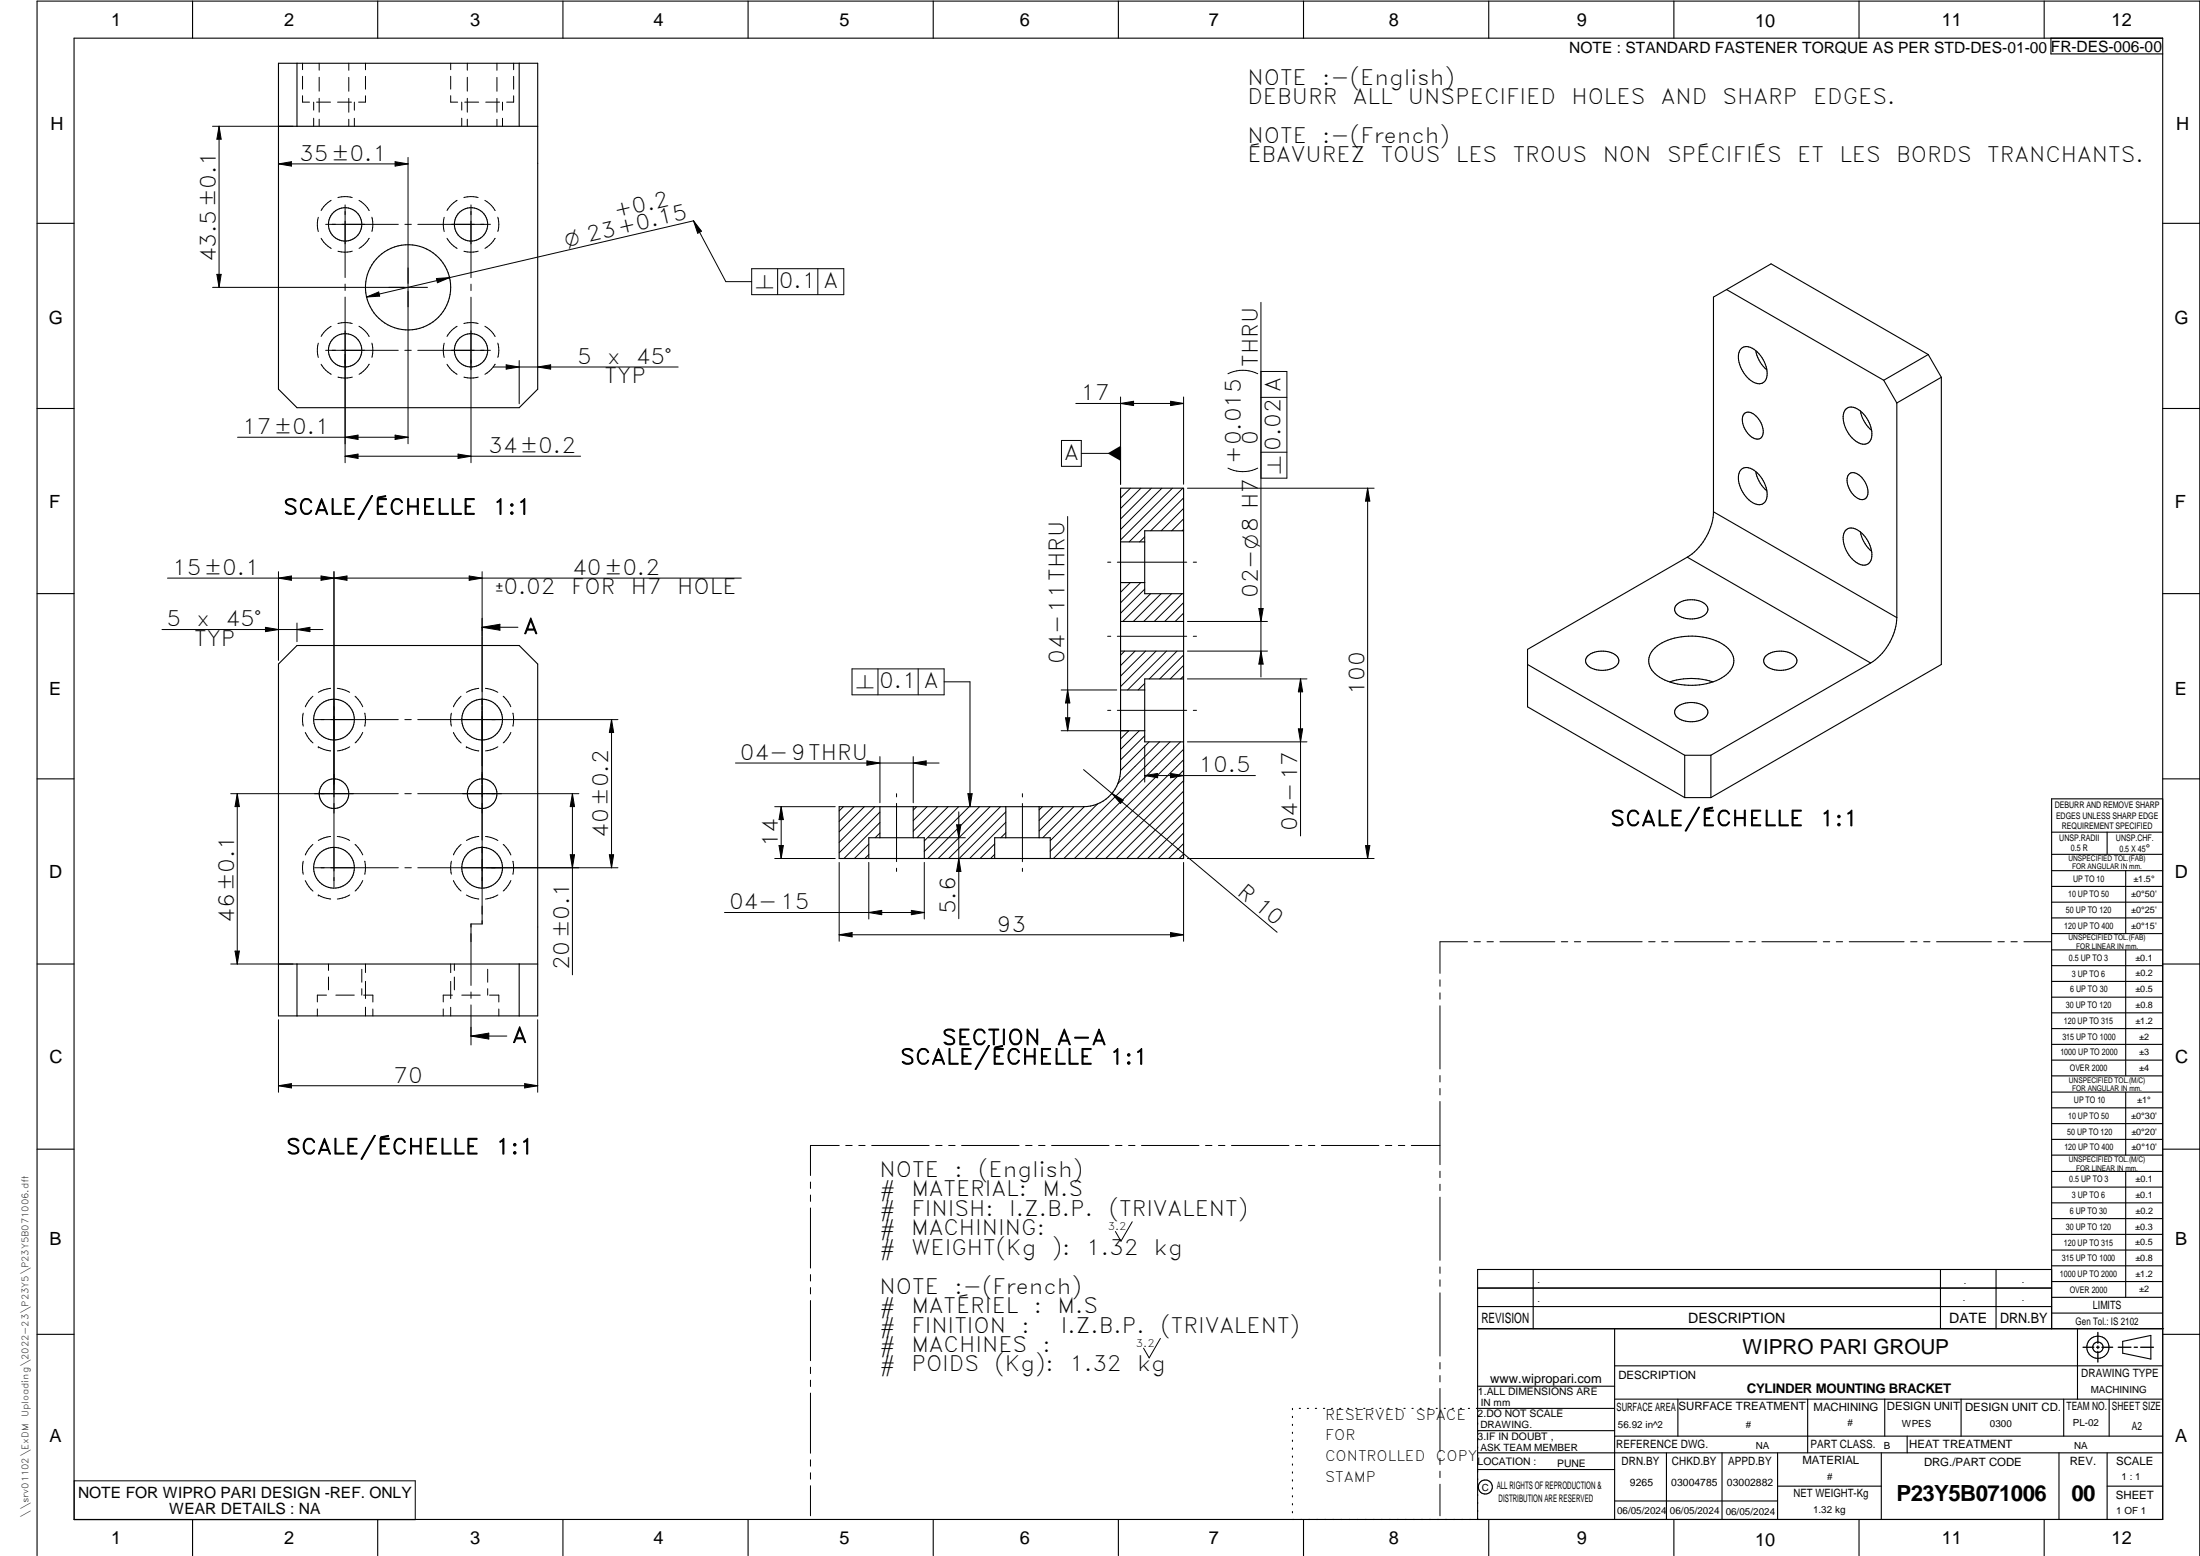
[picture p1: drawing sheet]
<svg xmlns="http://www.w3.org/2000/svg" width="594mm" height="420mm" viewBox="0 0 594 420" stroke-linecap="round" stroke-linejoin="round" font-family="sans-serif">
<g fill="none" stroke="#000" stroke-width=".3">
<path d="M20 10.3h564v400h-564zM52 .3v10M75.2 17.1h70v88l-5 5h-60l-5-5zM80.2 17.1v17M102 .3v10M140.2 17.1v17M152 .3v10M202 .3v10M252 .3v10M302 .3v10M352 .3v10M402 .3v10"/>
<path d="M452 .3v10M502 .3v10M552 .3v10M553.8 10.3v4.3h30.2M75.2 34.1h70M10 60.3h10M466.2 78.2l42.5 24.5M466.2 78.2l-3.5 2v58M466.2 78.2l12.1-7 42.4 24.5M584 60.3h10M470.3 94.1a3.3 3.3 0 0 1 4.2 1 7.2 7.2 0 0 1 2.3 7.6 2.57 2.57 0 0 1-4 0 7.8 7.8 0 0 1-3.1-8zM474.1 94.7a9.1 9.1 0 0 0 3 5.2"/>
<path d="M520.7 95.7l3.5 6.2M520.7 95.7l-12 7M10 110.3h10M471.2 111.6a2.97 2.97 0 0 1 3.7 1.6 4.4 4.4 0 0 1 .7 5 2.73 2.73 0 0 1-3.7-1.3 4.7 4.7 0 0 1-1-5.1zM498.5 110.4a2.87 2.87 0 0 1 3.9 .6 7.8 7.8 0 0 1 2.8 7.6 2.3 2.3 0 0 1-3.7 .8 8 8 0 0 1-3.6-7.9zM502.4 111a9 9 0 0 0 3 5.2M508.7 102.7l3.5 6.1M512.2 108.8v58M524.2 101.9v77.5l-62.2 36M524.2 101.9l-12 6.9M584 110.3h10M302.6 131.8h17v100h-93v-14h66a10 10 0 0 0 10-10z"/>
<path d="M462.7 138.2l49.5 28.6M462.7 138.2a15.6 15.6 0 0 1-7.1 12.3M470.3 126.7a3.3 3.3 0 0 1 4.2 1 7.2 7.2 0 0 1 2.3 7.6 2.57 2.57 0 0 1-4 .1 7.8 7.8 0 0 1-3.1-8zM474.1 127.3a9.1 9.1 0 0 0 3 5.2M499.2 128.1a1.97 1.97 0 0 1 2.9 .2 5.4 5.4 0 0 1 2 5.9 1.95 1.95 0 0 1-3.2-.2 5.5 5.5 0 0 1-1.9-5.6zM302.6 146.3h6.5M302.6 157.3h6.5M319.6 143.3h-10.5v17h10.5M455.6 150.5l49.5 28.5M455.6 150.5l-43.1 24.8v15.6l42.4 24.5M498.5 143.1a2.87 2.87 0 0 1 3.9 .5 7.8 7.8 0 0 1 2.8 7.7 2.3 2.3 0 0 1-3.7 .7 8 8 0 0 1-3.6-7.9zM502.4 143.7a9 9 0 0 0 3 5.2"/>
<path d="M10 160.3h10M75.2 179.3l5-5h60l5 5v95h-70zM302.6 167.8h17M302.6 175.8h17M412.5 179.4l42.4 24.5M428.8 177.1a6.4 6.4 0 0 1 8 .3 2.09 2.09 0 0 1-1.6 3.1 6.4 6.4 0 0 1-6.7-1l-.3-1.1 .1-.7zM446.9 174.9a16.8 16.8 0 0 1 14.8-2.5 8.8 8.8 0 0 1 6.3 4.9 5.1 5.1 0 0 1-3.1 5.7 17.6 17.6 0 0 1-17.4-.6 4.5 4.5 0 0 1-.6-7.5zM452.6 163.5a6.3 6.3 0 0 1 8.2 0 2.09 2.09 0 0 1-1.5 3.2 6.5 6.5 0 0 1-6.7-1.1l-.4-1.1zM476.9 177.1a6.4 6.4 0 0 1 8 .3 2.07 2.07 0 0 1-1.6 3.1 6.4 6.4 0 0 1-6.7-1l-.3-.7v-.7zM505.1 179l-43.1 24.9M512.2 166.8a15.6 15.6 0 0 1-7.1 12.2M584 160.3h10"/>
<path d="M302.6 186.3h6.5M302.6 197.3h6.5M319.6 183.3h-10.5v17h10.5M452.9 190.9a6.3 6.3 0 0 1 7.9 .4 1.9 1.9 0 0 1-1 2.9 6.5 6.5 0 0 1-7.2-.9l-.4-.6v-.8zM462.5 184.1a18.9 18.9 0 0 0-11.7 0M10 210.3h10M237.6 217.8v8.4M246.6 217.8v8.4M271.6 217.8v8.4M280.6 217.8v8.4M454.9 203.9h7.1M454.9 215.4h7.1"/>
<path d="M454.9 203.9v11.5M462 203.9v11.5M584 215.7h-30v143.1M584 210.3h10M249.6 231.8v-5.6h-15v5.6M283.6 231.8v-5.6h-15v5.6M554 230.7h30M554 224.7h30M554 235.1h30M554 239.4h30M569 224.7v6M574 235.1v17"/>
<path d="M554 243.6h30M554 247.9h30M554 252.1h30M554 256.5h30M574 256.5v34M10 260.3h10M75.2 260.3h70M80.2 260.3v14M140.2 260.3v14M554 260.8h30M554 265h30M554 269.3h30"/>
<path d="M554 273.5h30M554 277.7h30M584 260.3h10M554 282h30M554 286.3h30M554 290.5h30M554 294.9h30M554 299.1h30M574 294.9v17M10 310.3h10M554 303.4h30M554 307.7h30"/>
<path d="M554 311.9h30M554 316.3h30M574 316.3v34M584 310.3h10M554 320.5h30M554 324.8h30M554 329.1h30M554 333.3h30M554 337.5h30M399 358.8h185.3M399 352.8h155M399 347.8h155"/>
<path d="M414 342.8v16M436 358.8v51.5M524 342.8v16M539 342.8v16M554 342.8h-155v67.5M554 341.8h30M554 346.1h30M554 350.3h30M554 354.6h30M561 358.8v19M10 360.3h10M399 374.3h37"/>
<path d="M436 368.8h148M436 377.8h148M453.1 377.8v10M488.1 377.8v14.5M508.9 377.8v10M529.6 377.8v10M557.3 377.8v10M569.5 377.8v10M573.2 362.2l7.6-1.6v6.4l-7.6-1.6zM584 360.3h10M349 380.3v.3M349 382.4v.4"/>
<path d="M349 384.6v.3M349 386.7v.4M349 388.9v.3M349 391v.4M349 393.2v.3M349 395.3v.3M349 397.4v.4M349 399.6v.3M350.9 380.3h.3M353 380.3h.3M355.2 380.3h.3M357.4 380.3h.3"/>
<path d="M359.6 380.3h.3M361.7 380.3h.3M363.9 380.3h.3M366.1 380.3h.3M368.3 380.3h.3M370.4 380.3h.3M372.6 380.3h.3M374.8 380.3h.3M376.9 380.3h.4M379.1 380.3h.3M381.3 380.3h.3M383.4 380.3h.4"/>
<path d="M385.6 380.3h.4M387.8 380.3h.3M390 380.3h.3M392.1 380.3h.4M394.3 380.3h.4M396.5 380.3h.3M399 396.8h37M399 392.3h185M399 386.3h37M436 387.8h148M436 380.3h-37.3M450 392.3v18"/>
<path d="M465 392.3v18M480 392.3v18M508 392.3v18M515 387.8v4.5M556 392.3v18M569 392.3v18M52 410.3v9.8M102 410.3v9.8M152 410.3v9.8M202 410.3v9.8M252 410.3v9.8M302 410.3v9.8"/>
<path d="M349 401.7v.4M349 403.9v.3M349 406v.4M349 408.2v.3M352 410.3v9.8M402 410.3v9.8M436 405.3h44M452 410.3v9.8M480 401.3h28M502 410.3v9.8M552 410.3v9.8M569 401.3h15"/>
<path d="M10 420.1v-419.8h584v419.8"/>
<circle cx="93.2" cy="60.6" r="4.5"/>
<circle cx="110.2" cy="77.6" r="11.5"/>
<circle cx="127.2" cy="60.6" r="4.5"/>
<circle cx="93.2" cy="94.6" r="4.5"/>
<circle cx="127.2" cy="94.6" r="4.5"/>
<circle cx="90.2" cy="194.3" r="5.5"/>
<circle cx="130.2" cy="194.3" r="5.5"/>
<circle cx="90.2" cy="214.3" r="4"/>
<circle cx="130.2" cy="214.3" r="4"/>
<circle cx="90.2" cy="234.3" r="5.5"/>
<circle cx="130.2" cy="234.3" r="5.5"/>
<circle cx="566.5" cy="363.8" r="1.4"/>
<circle cx="566.5" cy="363.8" r="3"/>
<circle cx="401.1" cy="401.5" r="1.91"/>
</g>
<g fill="none" stroke="#000" stroke-width=".27">
<path d="M81.7 17.1v1.7M86.2 17.1v1.9M94.2 17.1v1.9M98.7 17.1v1.7M121.7 17.1v1.7M126.2 17.1v1.9M134.2 17.1v1.9M138.7 17.1v1.7M57.4 34.1h21.7M59.2 34.1v43.5M59.2 34.1l.5 3.5h-1.1zM81.7 20.6v3.5"/>
<path d="M81.7 25.8v1.8h1.9M84.7 27.6v2.1M84.7 31.9v2.2M85.5 27.6h3.8M86.2 20.9v3.7M86.2 26.5v3.8M86.2 32.2v1.9M91.2 27.6h3.7M94.2 20.9v3.7M94.2 26.6v3.7M94.2 32.2v1.9M95.7 27.6v2.2"/>
<path d="M95.7 31.9v2.2M98.7 20.6v3.5M98.7 25.9v1.7h-1.9M121.7 20.6v3.5M121.7 25.8v1.8h1.9M124.7 27.6v2.1M124.7 31.9v2.2M125.5 27.6h3.8M126.2 20.9v3.7M126.2 26.5v3.8M126.2 32.2v1.9M131.2 27.6h3.7"/>
<path d="M134.2 20.9v3.7M134.2 26.6v3.7M134.2 32.2v1.9M135.7 27.6v2.2M135.7 31.9v2.2M138.7 25.9v1.7h-1.9M138.7 20.6v3.5M75.2 44.3h35M75.2 44.3l3.5-.6v1.2zM86 58.7l-.3 1.5 .3 2.3M89.4 54.1l-1.4 1.1-1.3 1.7M93.2 55.3v19.7"/>
<path d="M95.1 53.3l-2.1-.2-1.8 .3M96.9 54.1l1.8 1.4 1 1.3M100.4 58.7l.3 1.9-.3 1.9M106.7 43.7l3.5 .6-3.5 .6zM110.2 42.5v77.3M119.9 58.7l-.2 2.3 .2 1.5M123.4 54.1l-1.4 1.1-1.3 1.7M127.2 55.3v19.7M129.1 53.3l-2.1-.2-1.7 .3M130.9 54.1l1.8 1.4 1 1.3M134.4 58.7l.3 1.9-.3 1.9M187.3 59.6l2.1 2.8-1 .6z"/>
<path d="M187.3 59.6l-88.3 20.6M187.3 59.6l8.7 16.5h7M58.6 74.1h1.1l-.5 3.5zM86.7 64.3l1.3 1.7 1.4 1.1M87.9 60.6h19.7M93.2 76.7v1.7M95.1 67.8l-2.1 .3-1.7-.3M99.7 64.3l-1 1.4-1.7 1.4M109.3 60.6h1.8M115.4 77.6h-58M117.8 75.2l3.6-.2-3.3 1.3zM120.7 64.3l1.3 1.7 1.4 1.1"/>
<path d="M127.2 76.7v1.8M129.1 67.8l-2.1 .3-1.7-.3M132.4 60.6h-19.6M133.7 64.3l-1 1.4-1.7 1.4M203 72.6h24.9v7h-24.9zM210 72.6v7M220.8 72.6v7M86 92.7l-.3 1.5 .3 2.3M86.7 98.4l1.3 1.6 1.4 1.1M87.9 94.6h19.6M89.4 88.1l-1.4 1.1-1.3 1.6M91.2 87.4l1.8-.3 2.1 .3"/>
<path d="M93.2 80.2v44.7M96.9 88.1l1.8 1.4 .9 1.3M99 80.2l3.3-1.4 .2 1.2zM99.6 90.8h.1M99.7 98.3l-1 1.4-1.7 1.4M100.4 92.6l.3 2-.3 1.9M109.3 94.6h1.8M112.8 94.6h19.6M119.9 92.7l-.2 2.3 .2 1.5M120.7 98.4l1.3 1.6 1.4 1.1M123.4 88.1l-1.4 1.1-1.3 1.6M125.3 87.4l1.7-.3 2.1 .3"/>
<path d="M127.2 80.2v44.7M130.9 88.1l1.8 1.4 1 1.3M133.2 99.1h49.9M133.7 90.8h.1M133.7 98.3l-1 1.4-1.7 1.4M134.4 92.6l.3 2-.3 1.9M136.7 98.5l3.5 .6-3.5 .6zM140.2 97.3v11.7M145.2 99.1l3.5-.6v1.2zM340.5 81.6v101.2M64.1 118.1h46.1M91.3 101.8l1.7 .3 2.1-.3"/>
<path d="M93.2 118.1l3.5-.6v1.2zM106.7 117.5l3.5 .6-3.5 .6zM125.3 101.8l1.7 .3 2.1-.3M286.6 118.9h5.4v7h-5.4zM290.5 108.9h29.1M302.6 108.9l3.5-.5v1.1zM302.6 107.2v23.6M316.1 108.4l3.5 .5-3.5 .6zM319.6 107.2v23.6M331.6 100.9a9.1 9.1 0 0 1 8 0M340.5 107.3h7M340.5 100.3h7v28.8h-7"/>
<path d="M93.2 123.2l3.5-.6v1.2zM93.2 123.2h63.6M123.7 122.6l3.5 .6-3.5 .6zM288.3 139.5v57.8M292 122.4h10.6M305.3 131.8l-2.7 2.7M308.1 131.8l-5.5 5.5M310.9 131.8l-8.3 8.3M313.7 131.8l-11.1 11.2M316.6 131.8l-14 14M319.4 131.8l-14.5 14.5M319.6 137.3l-6 6"/>
<path d="M319.6 134.5l-8.9 8.8M320.6 131.8h50.5M331.6 126.4a9 9 0 0 0 8 0M340.5 122.1h7M369.3 131.8l.6 3.5h-1.2zM369.3 131.8v100M45.2 156.1h155M75.2 154.4v23.9M75.2 156.1l3.5-.6v1.2zM86.7 155.5l3.5 .6-3.5 .6zM90.2 154.4v85.2M90.2 156.1l3.5-.6v1.2z"/>
<path d="M126.7 155.5l3.5 .6-3.5 .6zM130.2 154.4v95.1h-3v16.6M299.1 151.8h.8M301.7 151.8h18.8M305.2 157.3l-2.6 2.6M308.1 157.3l-5.5 5.5M309.1 144.9l-1.4 1.4M309.1 159.1l-6.5 6.5M319.6 142.9l-.4 .4M319.6 140.1l-3.2 3.2M322.2 151.8h.9M43.7 170h43.5"/>
<path d="M71.7 169.4l3.5 .6-3.5 .6zM80.2 170l3.5-.6v1.2zM80.2 168.2v5.1M130.2 169.4h9.7M130.2 169.4l4.8-.8v1.6zM299.1 171.8h.8M301.7 171.8h18.8M303.7 175.8l-1.1 1.1M306.5 175.8l-3.9 3.9M309.3 175.8l-6.7 6.8M310.7 160.3l-7.5 7.5M312.2 175.8l-9.6 9.6"/>
<path d="M313.5 160.3l-7.5 7.5M315 175.8l-10.5 10.5M316.4 160.3l-7.5 7.5M317.8 175.8l-7.5 7.5M319.2 160.3l-7.5 7.5M319.6 165.6l-2.3 2.2M319.6 162.7l-5.1 5.1M319.6 179.7l-3.6 3.6M319.6 176.9l-6.4 6.4M320.6 167.8h21.7M320.6 175.8h21.7M322.2 171.8h.9"/>
<path d="M339.9 164.3h1.2l-.6 3.5zM340.5 175.8l.6 3.5h-1.2zM81.9 192.6l-.2 1.3 .2 2.2M82.4 197.8l1 1.7 1.1 1.1M84.5 188l-1.1 1.2-1 1.7M84.9 194.3h22.6M89.3 185.9l-1.8 .3-1.5 .7M91.1 185.9l2.2 .5 1.1 .5M95.9 188l1.3 1.5 .8 1.3M98 197.8l-.8 1.3-1.3 1.5M98.5 192.6l.2 1.7-.2 1.8M109.3 194.3h1.8"/>
<path d="M112.8 194.3h54.1M121.9 192.6l-.2 2.1 .2 1.4M122.4 197.8l1 1.7 1.1 1.1M124.5 188l-1.1 1.2-1 1.7M129.3 185.9l-1.8 .3-1.6 .7M131.1 185.9l2.2 .5 1.1 .5M135.9 188l1.3 1.5 .7 1.3M138 197.8l-.8 1.3-1.3 1.5M138.5 192.6l.2 1.7-.2 1.8M165.1 194.3l.6 3.5h-1.2zM165.1 194.3v40M230.1 180.6h24.8v7h-24.8z"/>
<path d="M237.1 180.6v7M247.9 180.6v7M254.9 184.1h7v33.7M286.5 186.3h15.1M286.5 197.3h18.3l-2.2 2.2M287.7 193.8h1.2l-.6 3.5zM288.3 186.3l.6 3.5h-1.2zM299.1 191.8h.8M301.7 191.8h18.8M307.7 197.3l-5.1 5.1M309.1 184.6l-1.8 1.7M309.1 198.7l-6.5 6.5"/>
<path d="M319.6 182.5l-.8 .8M320.6 183.3h32.3M322.2 191.8h.9M350.6 196.8h1.2l-.6 3.5zM351.2 183.3l.6 3.5h-1.2zM351.2 183.3v42.4M64.1 214.3v46M64.1 214.3l.5 3.5h-1.1zM86 201.7h.1M86 201.7l1.5 .7 1.8 .4M94.4 201.7l-1.9 .8-1.4 .3M107.5 214.3h-45.2"/>
<path d="M109.3 214.3h1.8M112.8 214.3h43.5M125.9 201.7h.1M125.9 201.7l1.6 .7 1.8 .4M134.4 201.7l-1.9 .8-1.4 .3M154.6 214.3l.5 3.5h-1.1zM154.6 214.3v48.9M198.6 206h55M209.2 217.8h16.3M210.9 217.8v14M210.9 217.8l.6 3.5h-1.1zM227.7 217.8l-1.1 1.2"/>
<path d="M230.6 217.8l-4 4M233.4 217.8l-6.8 6.8M234.1 205.5l3.5 .5-3.5 .6zM236.2 217.8l-9.6 9.7M237.6 219.3l-11 11M237.6 204.3v12.5M242.1 214.3v.9M242.1 216.9v15.8M246.6 206l3.5-.5v1.1zM246.6 204.3v12.5M247.5 217.8l-.9 1M250.4 217.8l-3.8 3.8"/>
<path d="M253.2 217.8l-6.6 6.6M256 217.8l-8.4 8.4M258.9 217.8l-9.3 9.3M258.9 219.2v28.9M261.4 214.3h1.1l-.6 3.5zM261.7 217.8l-12.1 12.1M264.5 217.8l-14 14M267.3 217.8l-14 14M270.2 217.8l-14 14M271.6 219.2l-12.6 12.6M276.1 214.3v.9M276.1 217v15.7"/>
<path d="M281.5 217.8l-.9 .9M284.3 217.8l-3.7 3.7M287.1 217.8l-6.5 6.6M290 217.8l-8.4 8.4M292.6 207.8l52.3 43.9M292.8 217.8l-9.2 9.2M296.4 217.1l-12.8 12.7M300.3 214.2l3 1.8-.7 1zM309.1 209.4l3.5-.5v1.1zM309.1 201.4v9.8M309.1 209.4h29.9M310.3 200.3l-7.7 7.7"/>
<path d="M313.1 200.3l-11.2 11.3M315.9 200.3l-31.4 31.5M316.1 208.9l3.5 .5-3.5 .6zM318.8 200.3l-31.5 31.5M319.6 205.2l-26.7 26.6M319.6 202.3l-29.5 29.5M319.6 219.3l-12.5 12.5M319.6 216.5l-15.3 15.3M319.6 213.6l-18.2 18.2M319.6 210.8l-21 21M319.6 208l-23.8 23.8M319.6 201.4v9.8"/>
<path d="M320.6 200.3h32.3M81.9 232.6l-.2 2.1 .2 1.4M82.4 237.8l1 1.6 1.1 1.2M84.5 228l-1.1 1.2-1 1.7M84.9 234.3h22.7M89.3 225.9l-1.8 .4-1.5 .6M91.1 225.9l1.4 .2 1.9 .8M95.9 228l1.3 1.5 .8 1.3M98 237.8l-.8 1.3-1.3 1.5M98.5 232.5l.2 1.8-.2 1.8M109.3 234.3h1.8M112.8 234.3h54.1"/>
<path d="M121.9 232.5l-.2 1.4 .2 2.2M122.4 237.8l1 1.6 1.1 1.2M124.5 228l-1.1 1.2-1 1.6M129.3 225.9l-1.8 .4-1.5 .6M131.1 225.9l1.4 .2 1.9 .9M135.9 228l1.3 1.5 .8 1.4M138 237.8l-.8 1.3-1.3 1.5M138.5 232.6l.2 1.7-.2 1.8M154 230.8h1.1l-.5 3.5zM164.5 230.8h1.2l-.6 3.5zM209.2 231.8h16.3M210.4 228.3h1.1l-.6 3.5z"/>
<path d="M226.6 232.9v21.3M234.6 227.9l-3.9 3.9M234.6 230.8l-1.1 1M234.6 232.9v15.3M237.6 222.1l-9.7 9.7M237.6 224.9l-1.3 1.3M242.1 234.4v.9M249.6 232.9v15.3M250.6 231.8h10.1M250.6 226.2h10.1M258.3 222.7h1.2l-.6 3.5zM258.9 231.8l.6 3.5h-1.2z"/>
<path d="M268.6 227.9l-3.9 3.9M268.6 230.7l-1.1 1.1M271.6 222l-9.8 9.8M271.6 224.9l-1.4 1.3M276.1 234.5v.8M319.6 230.6l-1.2 1.2M319.6 227.8l-4 4M319.6 225l-6.8 6.8M319.6 222.1l-9.7 9.7M319.6 232.9v21.3M320.6 231.8h50.5M368.7 228.3h1.2l-.6 3.5z"/>
<path d="M63.5 256.8h1.1l-.5 3.5zM86 241.7h.1M86 241.7l1.5 .7 1.8 .4M94.4 241.7l-1.1 .5-2.2 .6M125.9 241.7l1.6 .7 1.8 .4M134.4 241.7l-1.1 .5-2.2 .6M195.6 246.4h54M226.6 252.4h93M226.6 252.4l3.5-.6v1.2zM234.6 246.4l3.5-.6v1.2zM246.1 245.8l3.5 .6-3.5 .6zM316.1 251.8l3.5 .6-3.5 .6z"/>
<path d="M396.3 254.3h-7.5v8.5M398 254.3h1.8M401.5 254.3h1.8M405 254.3h14.9M421.6 254.3h1.7M425.1 254.3h1.7M428.6 254.3h14.8M445.2 254.3h1.7M448.7 254.3h1.7M452.2 254.3h14.8M468.8 254.3h1.7M472.3 254.3h1.7"/>
<path d="M475.8 254.3h14.8M492.4 254.3h1.7M495.9 254.3h1.7M499.4 254.3h14.8M515.9 254.3h1.8M519.4 254.3h1.8M522.9 254.3h14.9M539.5 254.3h1.7M543 254.3h1.7M546.5 254.3h7.4M62.3 260.3h16.8M75.2 275.4v19.5"/>
<path d="M85.7 272.4v1.9M88.2 268.7h-2.5v1.9M88.7 260.3v1.7M88.7 263.8v3.5M90.7 268.7h5M97.7 261.7v3.5M97.7 267v1.7M98.2 268.7h2.5v1.9M98.7 260.3v2.3M98.7 265v4.6M98.7 272v2.3M100.7 272.5v1.8"/>
<path d="M119.7 272.4v1.9M121.7 260.3v2.3M121.7 265v4.6M121.7 272v2.3M122.2 268.7h-2.5v1.9M122.7 260.3v1.7M122.7 263.8v3.5M124.7 268.7h5M127.2 267.9v1.7M127.2 271.4v10.8M127.2 279.8h9.7M127.2 279.8l4.8-.8v1.6z"/>
<path d="M131.7 261.7v3.5M131.7 267v1.7M132.2 268.7h2.5v1.9M134.7 272.5v1.8M145.2 275.4v19.5M388.8 264.6v1.7M388.8 268.1v1.7M388.8 271.6v17M75.2 293.2h70M75.2 293.2l3.5-.6v1.2zM141.7 292.6l3.5 .6-3.5 .6zM388.8 290.4v1.8"/>
<path d="M388.8 293.9v1.8M388.8 297.4v17.1M218.9 319.2v1.7M226.6 309.3h-7.7v8.1M228.4 309.3h1.7M231.9 309.3h1.7M235.4 309.3h15.5M252.7 309.3h1.7M256.2 309.3h1.7M259.7 309.3h15.5M277 309.3h1.7M280.5 309.3h1.7"/>
<path d="M284 309.3h15.5M301.2 309.3h1.8M304.8 309.3h1.7M308.2 309.3h15.6M325.5 309.3h1.8M329 309.3h1.8M332.5 309.3h15.6M349.8 309.3h1.8M353.3 309.3h1.7M356.8 309.3h15.5M374.1 309.3h1.7M377.6 309.3h1.7"/>
<path d="M381.1 309.3h7.7M388.8 316.3v1.7M388.8 319.8v1.7M218.9 322.7v1.7M218.9 326.2v16.2M305.7 329.9l-3 5.3-1.5-2.7M388.8 323.3v17M218.9 344.2v1.7M218.9 347.7v1.7M218.9 351.2v16.2M388.8 342.1v1.7M388.8 345.6v1.7"/>
<path d="M388.8 349.1v17.1M218.9 369.2v1.7M218.9 372.7v1.7M218.9 376.2v16.2M313.3 361.4l-3 5.3-1.5-2.7M388.8 367.9v1.8M388.8 371.4v1.7M388.8 374.9v17.1M20 399.9h92.1v10.5h-92.1zM218.9 394.2v1.7M218.9 397.7v1.7M388.8 393.8v1.7"/>
<path d="M388.8 397.3v1.7M218.9 401.2v8.1M388.8 400.8v8.5"/>
</g>
<path d="M566.5 359.8v2.9M562.5 363.8h2.9M566.1 363.8h.8M566.5 363.5v.7M566.5 364.9v2.9M567.6 363.8h2.9M572 363.8h3.4M576.3 363.8h.9M578.1 363.8h3.4" fill="none" stroke="#000" stroke-width=".36"/>
<g fill="#000">
<path d="M59.2 34.1l.5 3.5h-1.1zM75.2 44.3l3.5-.6v1.2zM106.7 43.7l3.5 .6-3.5 .6zM58.6 74.1h1.1l-.5 3.5zM99 80.2l3.3-1.4 .2 1.2zM117.8 75.2l3.6-.2-3.3 1.3zM187.3 59.6l2.1 2.8-1 .6zM136.7 98.5l3.5 .6-3.5 .6zM145.2 99.1l3.5-.6v1.2zM93.2 118.1l3.5-.6v1.2zM106.7 117.5l3.5 .6-3.5 .6zM302.6 108.9l3.5-.5v1.1z"/>
<path d="M316.1 108.4l3.5 .5-3.5 .6zM93.2 123.2l3.5-.6v1.2zM123.7 122.6l3.5 .6-3.5 .6zM299.1 122.4l3.5-2v4zM369.3 131.8l.6 3.5h-1.2zM75.2 156.1l3.5-.6v1.2zM86.7 155.5l3.5 .6-3.5 .6zM90.2 156.1l3.5-.6v1.2zM126.7 155.5l3.5 .6-3.5 .6zM71.7 169.4l3.5 .6-3.5 .6zM80.2 170l3.5-.6v1.2zM130.2 169.4l4.8-.8v1.6z"/>
<path d="M339.9 164.3h1.2l-.6 3.5zM340.5 175.8l.6 3.5h-1.2zM165.1 194.3l.6 3.5h-1.2zM288.3 186.3l.6 3.5h-1.2zM287.7 193.8h1.2l-.6 3.5zM351.2 183.3l.6 3.5h-1.2zM350.6 196.8h1.2l-.6 3.5zM64.1 214.3l.5 3.5h-1.1zM154.6 214.3l.5 3.5h-1.1zM234.1 205.5l3.5 .5-3.5 .6zM246.6 206l3.5-.5v1.1zM261.4 214.3h1.1l-.6 3.5z"/>
<path d="M300.3 214.2l3 1.8-.7 1zM309.1 209.4l3.5-.5v1.1zM316.1 208.9l3.5 .5-3.5 .6zM154 230.8h1.1l-.5 3.5zM164.5 230.8h1.2l-.6 3.5zM210.9 217.8l.6 3.5h-1.1zM210.4 228.3h1.1l-.6 3.5zM258.9 231.8l.6 3.5h-1.2zM258.3 222.7h1.2l-.6 3.5zM368.7 228.3h1.2l-.6 3.5zM63.5 256.8h1.1l-.5 3.5zM226.6 252.4l3.5-.6v1.2z"/>
<path d="M234.6 246.4l3.5-.6v1.2zM246.1 245.8l3.5 .6-3.5 .6zM316.1 251.8l3.5 .6-3.5 .6zM127.2 279.8l4.8-.8v1.6zM75.2 293.2l3.5-.6v1.2zM141.7 292.6l3.5 .6-3.5 .6z"/>
</g>
<g font-size="6">
<text x="512.1" y="405.2">P23Y5B071006</text>
<text x="559.4" y="405.2">00</text>
</g>
<g font-size="5.7">
<text x="336.9" y="22.9">NOTE</text>
<text x="357.1" y="22.9">:-(English)</text>
<text x="336.9" y="28.1">DEBURR</text>
<text x="365.3" y="28.1">ALL</text>
<text x="380.2" y="28.1">UNSPECIFIED</text>
<text x="424.3" y="28.1">HOLES</text>
<text x="448.5" y="28.1">AND</text>
<text x="465.2" y="28.1">SHARP</text>
<text x="489.6" y="28.1">EDGES.</text>
<text x="336.9" y="38.6">NOTE</text>
<text x="357.1" y="38.6">:-(French)</text>
<text x="80.8" y="43.4">35±0.1</text>
<text x="336.9" y="43.9">ÉBAVUREZ</text>
<text x="372.8" y="43.9">TOUS</text>
<text x="393.1" y="43.9">LES</text>
<text x="408.5" y="43.9">TROUS</text>
<text x="432.8" y="43.9">NON</text>
<text x="450.1" y="43.9">SPÉCIFIÉS</text>
<text x="485.3" y="43.9">ET</text>
<text x="496.7" y="43.9">LES</text>
<text x="512" y="43.9">BORDS</text>
<text x="536.6" y="43.9">TRANCHANTS.</text>
<text x="166.3" y="58.9" transform="rotate(-13 166.3 58.9)">+0.2</text>
<text x="58.3" y="70.8" transform="rotate(-90 58.3 70.8)">43.5±0.1</text>
<text x="210.3" y="77.8">0.1 A</text>
<text x="155.8" y="98.2">5</text>
<text x="163.9" y="98.2">x</text>
<text x="171.7" y="98.2">45°</text>
<text x="339.6" y="99" transform="rotate(-90 339.6 99)">THRU</text>
<text x="163.3" y="103.5">TYP</text>
<text x="291.7" y="108.1">17</text>
<text x="65.4" y="117.2">17±0.1</text>
<text x="131.8" y="122.3">34±0.2</text>
<text x="287.3" y="124.2">A</text>
<text x="335.1" y="125.2" transform="rotate(-90 335.1 125.2)">+0.015</text>
<text x="339.6" y="120.2" transform="rotate(-90 339.6 120.2)">0</text>
<text x="345.8" y="121.8" transform="rotate(-90 345.8 121.8)">0.02 A</text>
<text x="76.5" y="138.9">SCALE/ÉCHELLE</text>
<text x="133" y="138.9">1:1</text>
<text x="46.5" y="155.2">15±0.1</text>
<text x="154.5" y="155.2">40±0.2</text>
<text x="154.2" y="160.5">FOR</text>
<text x="170.4" y="160.5">H7</text>
<text x="182.9" y="160.5">HOLE</text>
<text x="339.6" y="161.4" transform="rotate(-90 339.6 161.4)">02-O8 H7</text>
<text x="45" y="169.1">5</text>
<text x="53.1" y="169.1">x</text>
<text x="60.9" y="169.1">45°</text>
<text x="141.3" y="171.1">A</text>
<text x="52.4" y="174.3">TYP</text>
<text x="287.4" y="179.2" transform="rotate(-90 287.4 179.2)">04-11THRU</text>
<text x="237.4" y="185.9">0.1 A</text>
<text x="368.4" y="187.7" transform="rotate(-90 368.4 187.7)">100</text>
<text x="199.8" y="205.2">04-9THRU</text>
<text x="323.7" y="208.6">10.5</text>
<text x="164.2" y="226.2" transform="rotate(-90 164.2 226.2)">40±0.2</text>
<text x="350.3" y="224.5" transform="rotate(-90 350.3 224.5)">04-17</text>
<text x="434.8" y="223">SCALE/ÉCHELLE</text>
<text x="491.4" y="223">1:1</text>
<text x="210.1" y="228.8" transform="rotate(-90 210.1 228.8)">14</text>
<text x="196.9" y="245.5">04-15</text>
<text x="333.8" y="241.3" transform="rotate(40 333.8 241.3)">R 10</text>
<text x="63.2" y="249.2" transform="rotate(-90 63.2 249.2)">46±0.1</text>
<text x="258" y="246.8" transform="rotate(-90 258 246.8)">5.6</text>
<text x="269.1" y="251.5">93</text>
<text x="153.7" y="262" transform="rotate(-90 153.7 262)">20±0.1</text>
<text x="138.3" y="281.5">A</text>
<text x="243.1" y="287.4">SCALE/ÉCHELLE</text>
<text x="254.4" y="282.1">SECTION</text>
<text x="285.4" y="282.1">A-A</text>
<text x="299.6" y="287.4">1:1</text>
<text x="106.2" y="292.3">70</text>
<text x="77.3" y="311.6">SCALE/ÉCHELLE</text>
<text x="133.8" y="311.6">1:1</text>
<text x="237.5" y="317.8">NOTE</text>
<text x="257.7" y="317.8">:</text>
<text x="264.2" y="317.8">(English)</text>
<text x="237.5" y="323.1">#</text>
<text x="246.1" y="323.1">MATERIAL:</text>
<text x="281.5" y="323.1">M.S</text>
<text x="237.5" y="328.3">#</text>
<text x="246.1" y="328.3">FINISH:</text>
<text x="272.5" y="328.3">I.Z.B.P.</text>
<text x="299.4" y="328.3">(TRIVALENT)</text>
<text x="237.5" y="333.6">#</text>
<text x="246.1" y="333.6">MACHINING:</text>
<text x="237.5" y="338.8">#</text>
<text x="246.1" y="338.8">WEIGHT(Kg</text>
<text x="284" y="338.8">):</text>
<text x="293.3" y="338.8">1.32</text>
<text x="311.6" y="338.8">kg</text>
<text x="237.5" y="349.3">NOTE</text>
<text x="257.7" y="349.3">:-(French)</text>
<text x="237.5" y="354.6">#</text>
<text x="237.5" y="359.8">#</text>
<text x="246.1" y="354.6">MATÉRIEL</text>
<text x="246.1" y="359.8">FINITION</text>
<text x="275.9" y="359.8">:</text>
<text x="279.2" y="354.6">:</text>
<text x="285.6" y="354.6">M.S</text>
<text x="286.5" y="359.8">I.Z.B.P.</text>
<text x="313.4" y="359.8">(TRIVALENT)</text>
<text x="237.5" y="365.1">#</text>
<text x="246.1" y="365.1">MACHINES</text>
<text x="281.6" y="365.1">:</text>
<text x="237.5" y="370.3">#</text>
<text x="246.1" y="370.3">POIDS</text>
<text x="268.6" y="370.3">(Kg):</text>
<text x="288.8" y="370.3">1.32</text>
<text x="307.1" y="370.3">kg</text>
</g>
<text font-size="5.6" x="470.5" y="365.5">WIPRO PARI GROUP</text>
<g font-size="5.4">
<text x="153" y="66.7" transform="rotate(-13 153 66.7)">O 23+0.15</text>
<text x="204.1" y="77.8">n</text>
<text x="345.8" y="128" transform="rotate(-90 345.8 128)">n</text>
<text x="133.8" y="160.5">u0.02</text>
<text x="231.2" y="185.9">n</text>
</g>
<g font-size="4.9">
<text x="30" y="7">1</text>
<text x="76.7" y="7">2</text>
<text x="127" y="7">3</text>
<text x="176.5" y="7">4</text>
<text x="226.7" y="7">5</text>
<text x="275.4" y="7">6</text>
<text x="326.4" y="7">7</text>
<text x="375" y="7">8</text>
<text x="425.8" y="7">9</text>
<text x="473.9" y="7.4">10</text>
<text x="524.3" y="7">11</text>
<text x="570.2" y="7">12</text>
<text x="13.6" y="35.2">H</text>
<text x="587.6" y="35.2">H</text>
<text x="13.2" y="87.5">G</text>
<text x="587.2" y="87.5">G</text>
<text x="13.3" y="137.1">F</text>
<text x="587.3" y="137.1">F</text>
<text x="13.3" y="187.6">E</text>
<text x="587.3" y="187.6">E</text>
<text x="13.3" y="237">D</text>
<text x="587.3" y="237">D</text>
<text x="13.4" y="287.1">C</text>
<text x="587.4" y="287.1">C</text>
<text x="13.4" y="336.3">B</text>
<text x="587.4" y="336.3">B</text>
<text x="13.4" y="389.3">A</text>
<text x="587.4" y="389.3">A</text>
<text x="30" y="417">1</text>
<text x="76.7" y="417">2</text>
<text x="127" y="417">3</text>
<text x="176.5" y="417">4</text>
<text x="226.7" y="417">5</text>
<text x="275.4" y="417">6</text>
<text x="326.4" y="417">7</text>
<text x="375" y="417">8</text>
<text x="425.8" y="417">9</text>
<text x="473.9" y="417.4">10</text>
<text x="524.3" y="417">11</text>
<text x="570.2" y="417">12</text>
</g>
<g font-size="4.2">
<text x="423.7" y="14.3">NOTE : STANDARD FASTENER TORQUE AS PER STD-DES-01-00</text>
<text x="553.8" y="14">FR-DES-006-00</text>
<text x="21.1" y="404.4">NOTE FOR WIPRO PARI DESIGN -REF. ONLY</text>
<text x="45.7" y="408.9">WEAR DETAILS : NA</text>
</g>
<g font-size="3.9">
<text x="357.8" y="383.4">RESERVED</text>
<text x="382.3" y="383.4">SPACE</text>
<text x="357.8" y="388.9">FOR</text>
<text x="357.8" y="394.5">CONTROLLED</text>
<text x="387.8" y="394.5">COPY</text>
<text x="357.8" y="400.1">STAMP</text>
</g>
<g font-size="3.8">
<text x="400.1" y="357.1">REVISION</text>
<text x="455.9" y="357.1">DESCRIPTION</text>
<text x="526.4" y="357.1">DATE</text>
<text x="540.1" y="357.1">DRN.BY</text>
</g>
<text font-size="3.6" x="471.7" y="376.2">CYLINDER MOUNTING BRACKET</text>
<text font-size="3.5" x="402.4" y="373.3">www.wipropari.com</text>
<g font-size="3.1">
<text x="565.2" y="353.5">LIMITS</text>
<text x="562" y="371.7">DRAWING TYPE</text>
<text x="437" y="372.3">DESCRIPTION</text>
<text x="436.5" y="380.9">SURFACE AREA</text>
<text x="453.3" y="380.9">SURFACE TREATMENT</text>
<text x="489.7" y="380.9">MACHINING</text>
<text x="509.5" y="380.9">DESIGN UNIT</text>
<text x="530.6" y="380.9">DESIGN UNIT CD.</text>
<text x="558" y="380.7">TEAM NO.</text>
<text x="570.3" y="380.7">SHEET SIZE</text>
<text x="575.6" y="386.1">A2</text>
<text x="436.4" y="391.1">REFERENCE DWG.</text>
<text x="437.9" y="395.5">DRN.BY</text>
<text x="451.5" y="395.5">CHKD.BY</text>
<text x="466.6" y="395.5">APPD.BY</text>
<text x="486.7" y="395.4">MATERIAL</text>
<text x="488.9" y="391">PART CLASS.</text>
<text x="515.6" y="391">HEAT TREATMENT</text>
<text x="519.6" y="395.9">DRG./PART CODE</text>
<text x="558.9" y="395.6">REV.</text>
<text x="571.4" y="395.6">SCALE</text>
<text x="484.3" y="404.3">NET WEIGHT-Kg</text>
<text x="571.4" y="404.7">SHEET</text>
</g>
<text font-size="3" x="579.5" y="230.1">°</text>
<g font-size="2.8">
<text x="299.1" y="332.1">3.2</text>
<text x="560.5" y="357.7">Gen Tol.: IS 2102</text>
<text x="306.7" y="363.6">3.2</text>
<text x="399.1" y="376.7">1.ALL DIMENSIONS ARE</text>
<text x="399" y="382.7">2.DO NOT SCALE</text>
<text x="399" y="388.7">3.IF IN DOUBT ,</text>
<text x="399" y="395.5">LOCATION :</text>
<text x="420.5" y="396">PUNE</text>
<text x="440.2" y="401.3">9265</text>
<text x="451.3" y="401.2">03004785</text>
<text x="466.3" y="401.3">03002882</text>
<text x="404.2" y="402">ALL RIGHTS OF REPRODUCTION &amp;</text>
<text x="404.7" y="405.4">DISTRIBUTION ARE RESERVED</text>
</g>
<g font-size="2.7">
<text x="564.6" y="376.2">MACHINING</text>
<text x="399.9" y="379.7">IN mm</text>
<text x="399.8" y="385.7">DRAWING.</text>
<text x="436.9" y="385.5">56.92 in^2</text>
<text x="471.4" y="385.6">#</text>
<text x="498.9" y="385.1">#</text>
<text x="513.6" y="385.3">WPES</text>
<text x="537.3" y="385.2">0300</text>
<text x="559.7" y="385.2">PL-02</text>
<text x="399.8" y="391.8">ASK TEAM MEMBER</text>
<text x="474.1" y="391.2">NA</text>
<text x="508.7" y="391.2">B</text>
<text x="560.1" y="391.2">NA</text>
<text x="493.4" y="399.6">#</text>
<text x="572.9" y="399.8">1 : 1</text>
<text x="400.1" y="402.5">C</text>
<text x="436.7" y="408.7">06/05/2024</text>
<text x="450.9" y="408.8">06/05/2024</text>
<text x="466" y="409">06/05/2024</text>
<text x="489.6" y="408.5">1.32 kg</text>
<text x="571.5" y="408.7">1 OF 1</text>
</g>
<g font-size="2.5">
<text x="559.2" y="229.9">0.5 R</text>
<text x="572.3" y="230.1">0.5 X 45</text>
<text x="559.4" y="323.5">3 UP TO 6</text>
<text x="558.9" y="327.8">6 UP TO 30</text>
<text x="557.8" y="332">30 UP TO 120</text>
<text x="415.2" y="346.4">.</text>
<text x="530.3" y="346.6">.</text>
<text x="545.9" y="346.4">.</text>
<text x="415.2" y="351.5">.</text>
<text x="530.1" y="351.3">.</text>
<text x="545.9" y="351.4">.</text>
</g>
<g font-size="2.4">
<text x="554.9" y="218.3">DEBURR AND REMOVE SHARP</text>
<text x="555.2" y="221.1">EDGES UNLESS SHARP EDGE</text>
<text x="556.1" y="227.2">UNSP.RADII</text>
<text x="556.8" y="223.8">REQUIREMENT SPECIFIED</text>
<text x="571.4" y="227">UNSP.CHF.</text>
<text x="559.8" y="238">UP TO 10</text>
<text x="576.1" y="238.1">±1.5°</text>
<text x="558.5" y="242.3">10 UP TO 50</text>
<text x="575.5" y="242.3">±0°50'</text>
<text x="557.4" y="250.8">120 UP TO 400</text>
<text x="557.9" y="246.5">50 UP TO 120</text>
<text x="575.5" y="250.8">±0°15'</text>
<text x="575.5" y="246.6">±0°25'</text>
<text x="558.7" y="259.4">0.5 UP TO 3</text>
<text x="559.5" y="263.7">3 UP TO 6</text>
<text x="576.6" y="259.4">±0.1</text>
<text x="576.6" y="263.7">±0.2</text>
<text x="559" y="268">6 UP TO 30</text>
<text x="576.6" y="268">±0.5</text>
<text x="557.9" y="272.2">30 UP TO 120</text>
<text x="576.6" y="272.2">±0.8</text>
<text x="556.9" y="280.7">315 UP TO 1000</text>
<text x="557.3" y="276.5">120 UP TO 315</text>
<text x="576.6" y="276.5">±1.2</text>
<text x="577.7" y="280.7">±2</text>
<text x="556.4" y="284.9">1000 UP TO 2000</text>
<text x="577.6" y="285">±3</text>
<text x="558.9" y="289.2">OVER 2000</text>
<text x="577.7" y="289.3">±4</text>
<text x="560" y="297.9">UP TO 10</text>
<text x="577.1" y="297.9">±1°</text>
<text x="558.5" y="302.1">10 UP TO 50</text>
<text x="575.5" y="302.2">±0°30'</text>
<text x="557.5" y="310.6">120 UP TO 400</text>
<text x="558.2" y="306.4">50 UP TO 120</text>
<text x="575.5" y="310.6">±0°10'</text>
<text x="575.5" y="306.4">±0°20'</text>
<text x="558.8" y="319.2">0.5 UP TO 3</text>
<text x="576.6" y="323.5">±0.1</text>
<text x="576.6" y="319.3">±0.1</text>
<text x="576.7" y="327.8">±0.2</text>
<text x="576.6" y="332">±0.3</text>
<text x="556.8" y="340.6">315 UP TO 1000</text>
<text x="557.3" y="336.3">120 UP TO 315</text>
<text x="576.6" y="336.3">±0.5</text>
<text x="576.6" y="340.6">±0.8</text>
<text x="556.2" y="344.8">1000 UP TO 2000</text>
<text x="576.6" y="344.8">±1.2</text>
<text x="558.9" y="349">OVER 2000</text>
<text x="577.7" y="349">±2</text>
<text x="7.7" y="382.7" transform="rotate(-90 7.7 382.7)">Uploading\2022-23\P23Y5\P23Y5B071006.dft</text>
<text x="7.7" y="409.9" transform="rotate(-90 7.7 409.9)">\\srv01102\ExDM</text>
</g>
<g font-size="2.1">
<text x="558.6" y="232.4">UNSPECIFIED TOL.(FAB)</text>
<text x="559.5" y="234.8">FOR ANGULAR IN mm.</text>
<text x="558.6" y="254">UNSPECIFIED TOL.(FAB)</text>
<text x="560.7" y="256.3">FOR LINEAR IN mm.</text>
<text x="558.7" y="292.4">UNSPECIFIED TOL.(M/C)</text>
<text x="559.6" y="294.7">FOR ANGULAR IN mm.</text>
<text x="558.7" y="313.8">UNSPECIFIED TOL.(M/C)</text>
<text x="560.6" y="316.2">FOR LINEAR IN mm.</text>
</g>
</svg>
